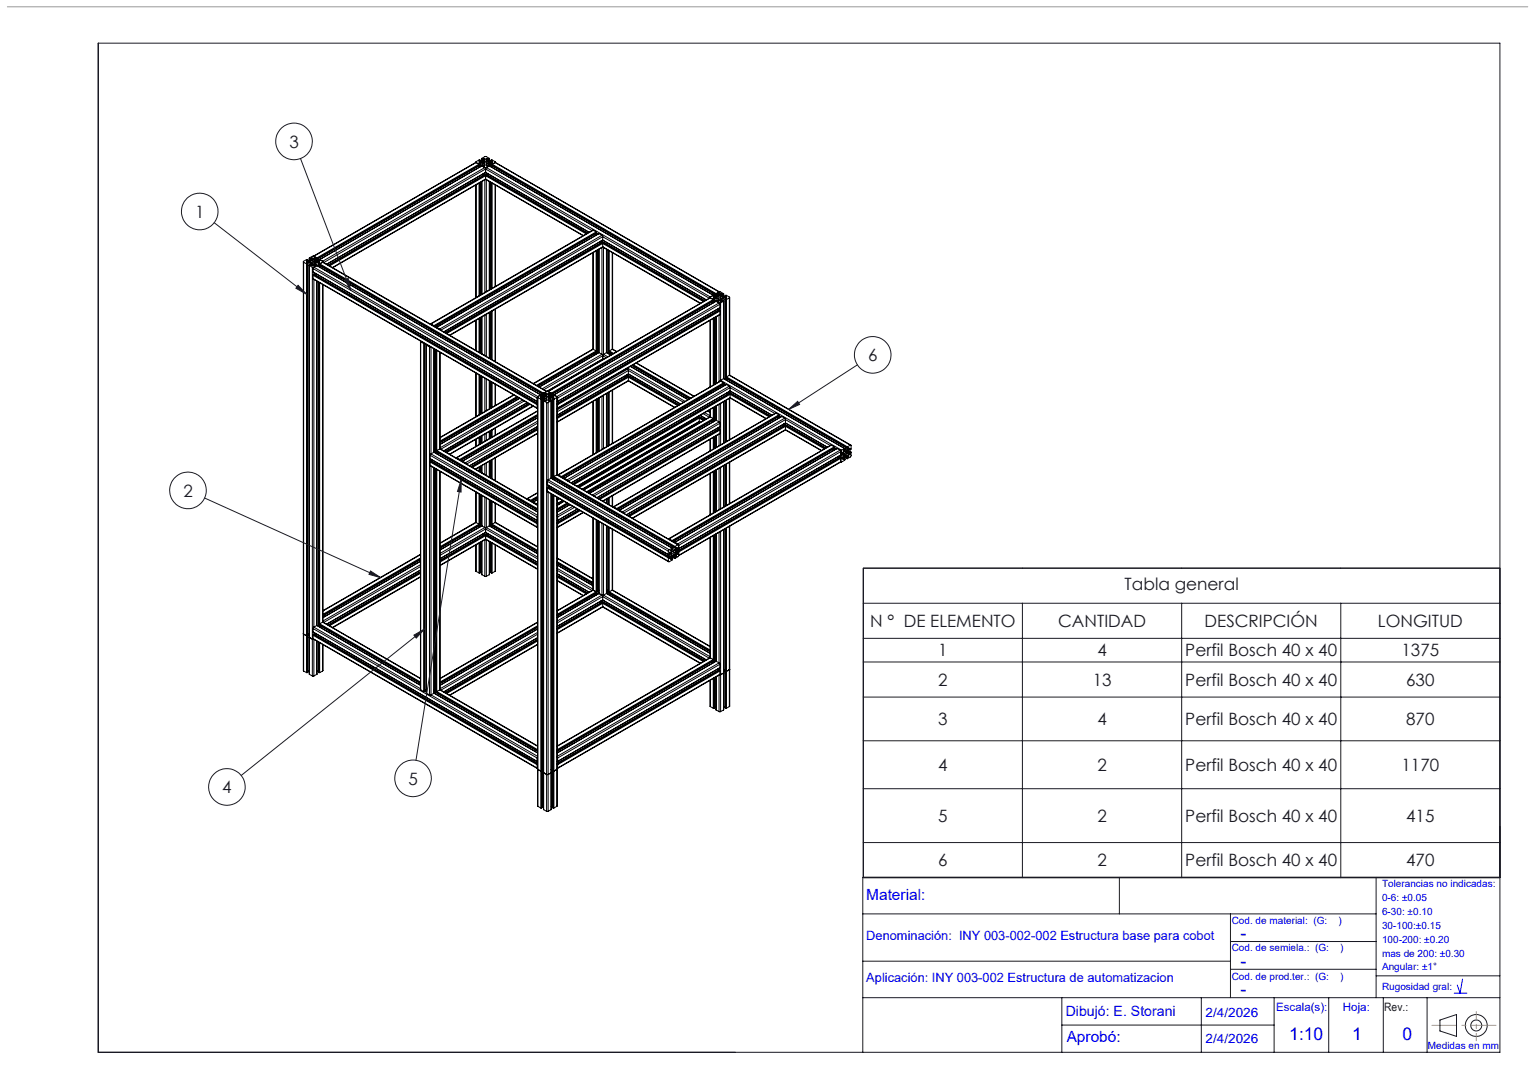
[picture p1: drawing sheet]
<svg xmlns="http://www.w3.org/2000/svg" width="420mm" height="297mm" viewBox="0 0 420 297" stroke-linecap="round" stroke-linejoin="round" font-family="sans-serif">
<g fill="none" stroke="#000" stroke-width=".27">
<path d="M130.7 44.5v.1M130.7 50.8v30.9M130.8 44.6l-44.7 25.7M130.8 44.6l.8 .5M130.8 44.6l-44.6 25.7M130.8 50.8v30.9M131.6 45.1h.2M131.6 45.1l.1 .2M131.6 45.1l-44.6 25.7M131.6 45.5v.5l-.3-.4M131.6 50.3v30.9M131.7 44.7v.1"/>
<path d="M131.7 44.8l.2 .2M131.7 44.2v.1M131.7 44.3l.6 .1M131.7 44.6h.1M131.7 45.4l-44.6 25.8M131.7 44.6v.1M131.7 45.3l-44.6 25.7M131.7 45.4l-44.6 25.7M131.7 44.6v.2M131.7 45.3v.1M131.8 44.6h.5M131.8 44.6v.2"/>
<path d="M131.8 45.1v.7M131.8 50.2v30.9M131.9 44.1l-.3-.2-.8 .5v.2M131.9 45l-.1 .1M131.9 44.1l-.2 .1M131.9 44.1v.3M131.9 45v.8M131.9 50.1v30.9M131.9 44v.4M132.3 44.6l.4 .1M132.3 43.5v.9M132.3 44.6v.9"/>
<path d="M132.4 45.5l-44.6 25.8M132.4 49.8l-.1 31M132.4 45.5l.8 .5M132.5 43.6h.2M132.5 43.6v.8M132.6 47.8l.2 .4M132.7 45.4l-.3 .1M132.7 45.4l.4 .1M132.7 44.3l-.4 .1M132.7 44.7l.3 .2M132.7 43.6v.7M132.7 44.7v.7"/>
<path d="M132.9 43.5h.2M132.9 43.5l-.2 .1M132.9 43.5v.7M133 44.9l.2 .5M133 44.9v.6M133.1 44.4l.4-.1 .2 .2-.5 .2zM133.1 43.5h.1M133.1 43.5v.5M133.2 46h.4M133.2 45.4l-.1 .1M133.2 43.9l-.5 .4M133.2 46l.2 .4"/>
<path d="M133.2 47.5v.5M133.2 49.4v30.9M133.2 46l-44.6 25.7M133.2 48l-43 24.8M133.2 48h.1M133.3 48l.1 .2M133.3 48l-43 24.8M133.4 47.3l-43.6 25.2M133.4 49.1l-42 24.4M133.4 47.3l28.4 16.5M133.4 49.1l26.8 15.6M133.4 46.4v.9"/>
<path d="M133.4 48.2v.9M133.4 46.4l-44.5 25.7M133.4 47.3l-43.7 25.2M133.4 48.2l-42.9 24.8M133.4 49.1l-42.1 24.3M133.4 46.4l29.2 16.9M133.4 47.3l28.5 16.4M133.4 48.2l27.6 16M133.4 49.1l26.9 15.6M133.5 48l-.1 .2M133.5 48l27.8 16.1M133.6 46l-.2 .4"/>
<path d="M133.6 48l27.8 16zM133.6 47.5v.5M133.6 49.4v30.6M133.6 46l61.5 35.5M133.6 48h-.1M133.7 43.5h.2M133.7 43.5l-.1 .5 .5 .3M133.7 43.5v.5M133.7 44.9l-.1 .6 .5-.1M133.7 44.9v.6M133.9 43.5l.2 .1M133.9 43.5v.7"/>
<path d="M134.1 45.4l.3 .1M134.1 43.6h.2M134.1 44.3l.3 .1M134.1 44.7l-.4 .2M134.1 43.6v.7M134.1 44.7v.7M134.2 47.8l-.3 .4M134.3 43.6v.8M134.4 43.6l-1-.7-1 .6 .1 .1M134.4 45.5h.1M134.4 45.5l-.8 .5M134.4 43.6h-.1"/>
<path d="M134.4 45.5l61.5 35.6M134.4 43.6v.8M134.4 49.8v29.8M134.4 44.6l-.3 .1M134.4 43.5v.9M134.4 44.6v.9M134.4 49.9v29.6M134.4 44.6h.6M134.5 45.5l61.5 35.5M134.8 44v.4M134.8 45v.8M134.8 50.1v29.2"/>
<path d="M134.9 44.1l.2-.2 .9 .5v.2M134.9 44.1l.2 .1M134.9 45l.1 .1M134.9 44.1v.3M134.9 45v.8M134.9 50.1v29.2M135 45.1h.2M135 45.1v.7M135 50.2v29.1M135 44.6h.1M135 44.6v.2M135.1 45.4h.1"/>
<path d="M135.1 45.4l61.5 35.6M135.1 44.6v.1M135.1 45.3l61.5 35.5M135.1 44.6v.2M135.1 45.3v.1M135.1 44.3l-.7 .1M135.1 44.2v.1M135.1 44.8l-.2 .2M135.1 44.7v.1M135.2 45.1l-.1 .2M135.2 45.1l61.5 35.5M135.2 45.5v.5l.2-.4"/>
<path d="M135.2 50.3v28.8M136 44.6l61.6 35.5M136 44.6l-.8 .5M136 44.6l61.5 35.5M136 50.8v27.9M136.1 44.5v.1M136.1 50.8v27.8M83.3 71.9l.1 112.3M83.4 72l.8 .4M83.4 72v112.2M84.2 72.4h.2M84.2 72.4v112.2"/>
<path d="M84.3 72v.1M84.3 72.1l.2 .3M84.3 71.6v.1M84.3 71.7h.6M84.3 72h.1M84.4 72h-.1M84.4 72h.5M84.4 72v.2M84.4 72.4v112.2M84.5 71.4l-.3-.1-.8 .4v.3M84.5 72.4h-.1M84.5 71.4l-.2 .2"/>
<path d="M84.5 71.4v.3M84.5 72.4v112.2M84.6 72.3l-.1 112.3M84.6 71.4v.3M84.9 72l.4 .1M84.9 72l.1 113.1M84.9 70.9v.8M85 72.9l.8 .4M85 70.9l.1 .1M85 70.9v.8M85 72.9v112.2M85.1 71h.2"/>
<path d="M85.1 71v.7M85.3 72.7l-.3 .2M85.3 71.6l-.4 .1M85.3 72.1l.4 .1M85.3 71v.6M85.3 72.1v.6M85.5 70.9h.2M85.5 70.9l-.2 .1M85.5 70.9v.6M85.7 72.2l.1 .6-.5-.1M85.7 72.2v.7M85.7 71.8l.1-.1a.28 .28 0 0 1 .4-.1 .28 .28 0 0 1 .1 .4h-.4z"/>
<path d="M85.7 70.9h.1M85.7 70.9v.5M85.8 70.9h.1M85.8 70.9v.4M85.8 73.3h.4M85.8 71.3l-.5 .3M85.8 73.3v112.3M86 74.6l61.7 35.7M86 76.5l61.6 35.6M86 73.7v.9M86 75.6v.9M86 73.7l61.5 35.6"/>
<path d="M86 74.6l61.5 35.6M86 75.6l61.5 35.5M86 76.5l61.5 35.5M86.1 75.4l-.1 .2M86.1 75.4l61.5 35.5M86.2 70.3h-.4l-.8 .6M86.2 71.3l.5 .3M86.2 73.3l-.2 .4M86.2 75.3l61.5 35.5M86.2 74.9v.4M86.2 76.7v95.5M86.2 70.3l.8 .5"/>
<path d="M86.2 73.3l61.5 35.6M86.2 75.3l-.1 .1M86.3 70.9h-.1M86.3 70.9v.4M86.3 70.9h.1M86.3 70.9h.2M86.3 75.3h-.1M86.3 70.9v.5M86.4 72.2l-.2 .6 .5-.1M86.4 72.2v.7M86.5 70.9l.2 .1M86.5 70.9v.6"/>
<path d="M86.7 72.7l.3 .2M86.7 71h.3M86.7 71.6l.4 .1M86.7 72.1l-.3 .1M86.7 71v.6M86.7 72.1v.6M86.8 75.2l-.2 .3M87 71v.7M87 70.8v.1M87 70.8l.1 .2M87 72.9l-.8 .4M87 70.9v.1"/>
<path d="M87 72.9l61.6 35.5M87 70.9v.8M87 77.2v94.5M87.1 72l-.4 .1M87.1 70.9v.8M87.1 72v.9M87.1 77.2v94.5M87.1 72h.6M87.1 71.7h.6M87.1 72.9h-.1M87.1 72.9l61.5 35.5M87.1 71.1v.1"/>
<path d="M87.1 71v.1M87.5 71.4v.3M87.5 72.3v.8M87.5 77.4v94.5M87.5 71.4l-.4 .3M87.5 71.4l.2 .2M87.5 72.4h.1M87.5 72.4v.7M87.5 77.5v94.4M87.6 72.4h.2M87.6 72.4v.8M87.6 77.5v94.5"/>
<path d="M87.7 72h.1M87.7 71.7h.1M87.7 72v.2M87.7 72.7v.1M87.7 72.7l61.6 35.6M87.7 72.6v.1M87.7 72.6l61.5 35.6M87.7 71.6v.1M87.7 72.1l-.2 .3M87.7 72v.1M87.8 71.3l-.3 .1M87.8 72.4l-.1 .2"/>
<path d="M87.8 71.3l.8 .4M87.8 72.4l61.5 35.5M87.8 72.8v.5l.3-.3M87.8 77.6v93.6M88.6 71.7v.3M88.6 71.7l.2 .3M88.6 72l-.8 .4M88.6 72l61.5 35.5M88.6 78.1v92.7M88.7 71.9v.1M88.7 78.2v92.5M88.8 72l61.4 35.5 15.4-9"/>
<path d="M88.8 72h-.2M162.9 69.4v26.4M162.9 63.2l-44.6 25.7M162.9 63.2l.9 .5M162.9 63.2l-44.5 25.7M162.9 69.3v26.6M163.5 64.2l.2 .4M163.8 63.7l.1 .1M163.8 63.7l-44.6 25.7M163.8 68.9v27.4M163.8 64l-44.4 25.7M163.9 64h-.1"/>
<path d="M163.9 63.8v.2M163.9 63.8l-44.6 25.8M163.9 64l-44.5 25.6M163.9 64l.4 .2M164 68.8v28.2M164 68.7v28.3M164.1 68.7v28.3M164.5 68.4v28.4M164.5 64.1l-44.7 25.8M164.5 64.1l-44.5 25.7M164.5 64.1l.8 .5M164.8 66.4l.2 .3"/>
<path d="M164.8 66.4l.4 .2M165 66.2l28.5 16.5M165.1 66.2l28.5 16.4M165.3 64.6l.3 .4M165.3 64.6l-44.5 25.7M165.3 67.9v29.4M165.4 66.6h.1M165.5 67.9h.2M165.5 66.6l.1 .2M165.5 66.6l-43 24.8M165.5 67.8l26.8 15.5M165.6 65.9l-43.6 25.2"/>
<path d="M165.6 67.7l-42 24.4M165.6 65.9l28.4 16.4M165.6 65v.9M165.6 66.8v.9M165.6 65l-44.5 25.6M165.6 65.9l-43.7 25.2M165.6 66.8l-42.9 24.7M165.6 67.7l-42.1 24.3M165.6 65l29.2 16.8M165.6 66.8l27.6 16M165.6 67.7l26.8 15.5M165.8 67.9v29.4"/>
<path d="M166.6 68.4v28.4M167 68.7v28.3M167.1 68.7v28.3M167.1 68.8v28.2M167.4 68.9v27.4M168.2 69.3v26.6M168.3 69.4v26.4M115.5 93.6l.1 .2M115.5 93.7l.1 95.7M115.6 93.8l.8 .5M115.6 93.8v95.6M116.4 94.3h.2"/>
<path d="M116.4 94.3v95.5M116.6 94.3v95.5M116.6 94.3h.1M116.7 94.3v95.5M117.1 94.6l.1 95.7M117.2 94.6l.8 .6M118 95.2h.3M118 95.2v95.5M118.4 88.9l-.2 .1M118.4 88.9l.8 .5M118.4 95.3v29.3M119.2 89.4l.1 .2"/>
<path d="M119.2 95.8v28.3M119.3 89.6h.1M119.7 96v28.4M119.8 96.1v28.3M119.9 89.9h.1M120 89.8l-.1 .1M120 89.8l.8 .5M120 96.2v27.5M120.8 90.3l.2 .3M120.8 96.7v26.5M120.9 96.7v26.5M122.3 91.3l43.1-24.7z"/>
<path d="M130.7 87.9v8.3M130.8 87.9v8.3M131.6 87.5v9.2M131.8 87.3v9.5M131.9 87.3v9.5M131.9 87.2v9.7M132.4 87v10.2M133.2 86.5v11.1M133.6 86.3v11.6M134.4 85.8v12.5M134.4 85.8v12.6M134.8 85.5v13.1"/>
<path d="M134.9 85.5v13.1M135 85.5v13.1M135.2 85.3v13.5M136 84.9v14.3M136.1 84.8v14.5M162.9 95.9l-16.4 9.4M162.9 95.9l.9 .4M162.9 95.9l-16.3 9.4M163.5 96.9l.2 .3M163.8 96.3l.1 .2M163.8 96.3l-16.4 9.5M163.8 96.7v.5"/>
<path d="M163.9 96.6l-16.2 9.4M163.9 96.5v.1M163.9 96.5l-16.3 9.4M164.5 96.8h.1M164.5 96.8l-16.4 9.4M164.5 96.8l.8 .5M164.5 96.8l-16.3 9.5M164.8 99.1l.1 .1M165.3 97.3l.3 .3M165.3 97.3l-16.4 9.4M165.3 98.7v.2M165.6 98.5l.1 .2"/>
<path d="M165.6 97.6v.9M165.6 97.6l.9 .6M165.6 98.5l.1 .1M165.6 97.6l-16.2 9.4M165.6 98.5l-15.4 8.9M165.8 97.3l-.2 .3M165.8 97.3l1.2 .6M166.6 96.8l1.2 .6M166.6 96.8l-.8 .5M166.6 96.8l1.2 .7M167.3 96.6l.9 .6M167.3 96.5v.1"/>
<path d="M167.3 96.5l1 .7M167.4 96.3l-.1 .2M167.4 96.3l1.2 .7M167.4 96.7v.5M167.6 96.9l-.2 .3M168.2 95.9l1.2 .6M168.2 95.9l-.8 .4M168.2 95.9l1.2 .7M174.7 99.7l15.9 9.1M174.8 99.6l15.9 9.2M195.1 81.7h.1M195.1 87.9v18.3"/>
<path d="M195.1 81.5v.3M195.1 81.8l-44.6 25.7M195.1 81.5l-.2 .3M195.1 81.8l.8 .4M195.1 81.8l-44.5 25.7M195.9 82.2h.2M195.9 81.1l.3 .1M195.9 82.2l.1 .2M195.9 81.1l-.8 .4M195.9 82.2l-44.5 25.7M195.9 82.7v.4l-.2-.3M195.9 87.5v18.2"/>
<path d="M196 81.8v.1M196 81.9l.2 .3M196 81.3v.2M196 81.5h.7M196 81.8h.1M196 82.5v.1M196 82.5l-44.6 25.8M196 82.4v.1M196 82.4l-44.5 25.8M196.1 81.8h.6M196.1 81.8v.2M196.1 82.2v.8"/>
<path d="M196.1 87.3v18.3M196.2 82.2h-.1M196.2 81.2l-.2 .1M196.2 81.2v.3M196.2 82.2v.7M196.2 87.3v18.2M196.3 81.2v.3M196.3 82.1v.8M196.3 87.2v18.3M196.3 81.2l.4 .3M196.6 80.8l.1 .2M196.7 81.8h.3"/>
<path d="M196.7 80.7v.8M196.7 81.8v.9M196.7 80.6l.1 .2M196.7 82.7l-44.6 25.7M196.7 80.6l-.1 .2M196.7 87v18.3M196.7 82.7l.8 .4M196.7 82.7l-44.5 25.7M196.8 80.8h.2M196.8 80.8v.7M197 84.9l.2 .4M197 82.5l-.3 .2"/>
<path d="M197 82.5l.5 .1M197 81.5h-.3M197 81.8l.4 .3M197 80.8v.7M197 81.8v.7M197.2 80.6h.2M197.2 80.6l-.2 .2M197.2 80.6v.7M197.4 82.1l.1 .5M197.4 81.6l.3-.1 .4 .1-.2 .2zM197.4 82.1v.6M197.4 80.6l.1 .1"/>
<path d="M197.4 80.6v.6M197.5 82.6h.1M197.5 80.7v.4M197.5 83.1h.4M197.5 81l-.5 .5M197.5 80.7h.1M197.5 80.1h.4l.9 .6M197.5 83.1l.2 .4M197.5 84.6v.5M197.5 86.5v18.3M197.5 80.1l-.8 .5M197.5 83.1l-44.5 25.8"/>
<path d="M197.6 85.1l-44.5 25.7M197.6 85.1v.1M197.6 85.2l-44.5 25.7 .1 .2M197.6 85.2l.1 .2M197.7 84.5h.1M197.7 86.3l-44.6 25.8M197.7 85.4l-44.5 25.7M197.7 84.5l-44.6 25.8M197.7 83.5v1M197.7 85.4v.9M197.7 83.5l-44.5 25.8M197.7 86.3l-44.5 25.7"/>
<path d="M197.9 83.1v21.3M198 80.6h.2M198 80.6l-.1 .5 .5 .4M198 80.6v.6M198.1 82.1l-.2 .5 .5-.1M198.1 82.1v.6M198.2 80.6l.2 .2M198.2 80.6v.7M198.4 82.5l.4 .2M198.4 80.8h.2M198.4 81.5h.4M198.4 81.8l-.3 .3"/>
<path d="M198.4 80.8v.7M198.4 81.8v.7M198.6 80.8v.7M198.8 82.7l-.9 .4M198.8 80.7l-.2 .1M198.8 80.7v.8M198.8 82.7v21.2M198.8 81.8h-.4M198.8 81.8v22.1M198.8 81.8h.6M198.8 81.5h.6M199.2 81.2v.3"/>
<path d="M199.2 82.1v22M199.2 81.2l.3-.2 .8 .5v.3M199.2 81.2l.3 .1M199.2 82.2h.1M199.2 82.2v22M199.3 82.2h.2M199.3 82.2v22M199.4 81.8h.1M199.4 81.5h.1M199.4 81.8v.2M199.5 81.3v.2M199.5 81.9l-.3 .3"/>
<path d="M199.5 81.8v.1M199.5 81.5h-.1M199.5 82.2v21.3M200.3 81.8l-.8 .4M200.3 81.8v21.2M200.4 81.7v21.3M130.7 102.4v12M130.8 102.4v11.9M131.6 102.9v11M131.8 103v10.7M131.8 120v1.9M131.9 103.1v10.6"/>
<path d="M131.9 119.9v1.9M132.3 103.3v10.1M132.4 119.7l-.1 1.9M133.2 103.8v9.2M133.2 119.2v1.9M133.6 104.1v8.6M133.6 118.9v2M134.4 104.5v7.8M134.4 118.5v1.9M134.4 104.6v7.6M134.8 104.8v7.2M134.8 118.2v2"/>
<path d="M134.9 104.8v7.2M134.9 118.2v1.9M135 104.9v7M135 118.1v2M135.2 105v6.8M135.2 118v1.9M136 105.4v5.9M136 117.5v2M136.1 105.5v5.8M136.1 117.5v1.9M141.1 108.4l-20.2 11.6M141.2 108.4l-20.3 11.8"/>
<path d="M142 108.9l-21.1 12.2M142.2 109l-21.3 12.3M142.3 109.1l-21.4 12.3M142.3 109.1l-21.4 12.4M142.8 109.4l-21.9 12.6M143.5 109.8l-22.6 13.1M144 110.1l-22.9 13.2M144.8 110.5l-22.9 13.3M144.9 110.6l-22.9 13.2M145.2 110.8l-22.9 13.2M145.4 110.9l-22.9 13.2M145.6 111l-22.9 13.2"/>
<path d="M146.4 111.4l-22.9 13.3M146.5 111.5l-22.9 13.2M147.5 112l.2 .2M147.5 110.2h.1M147.5 109.3v.9M147.5 111.1v.9M147.6 110.9l-.1 .2M147.6 110.2h.1M147.7 109v112.3M147.7 117.1l-18.7 10.7M147.7 117.6l-18.2 10.5M147.7 117.5l-18.3 10.6"/>
<path d="M147.7 114.1l-21.3 12.3M147.7 119l-17.1 9.8M147.7 112.7l-22.4 13M147.7 110.9h-.1M147.7 116.1l-19.5 11.3M147.7 115.6l-19.9 11.4M147.7 117l-18.7 10.8M147.7 118l-17.9 10.3M147.7 117.7l-18.2 10.5M147.7 114l-21.3 12.3M147.7 113.8l-21.4 12.3M147.7 118.9l-17.1 9.9"/>
<path d="M147.7 112.9l-22.2 12.8M147.7 108.9v.2M147.7 108.9l-.2 .4M147.7 109.1l.9 .5M147.7 109.1v112.2M148.6 109.6h.2M148.6 108.4l.2 .2M148.6 108.4l-.9 .5M148.6 109.6v112.2M148.6 109.1v.2M148.6 109.3l.2 .2M148.6 108.7v.1"/>
<path d="M148.6 108.8l.7 .1M148.6 109.1h.1M148.7 109.1v.2M148.7 109.1h.1M148.7 109.1h.6M148.8 109.6v112.2M148.8 109.5v.1M148.8 108.6l-.2 .1M148.8 108.6v.3M148.8 109.5v112.2M148.9 109.5l-.1 112.2M148.9 108.5v.4"/>
<path d="M148.9 108.6l.4 .2M149.2 108.2l.1 .1M149.3 109.1l.3 .1M149.3 109.1v113.1M149.3 108v.9M149.3 107.9v.2M149.3 107.9l-.1 .3M149.3 110l.8 .5M149.3 108.1h.1M149.3 108.1v.8M149.3 110v112.2M149.4 108.1h.2"/>
<path d="M149.4 108.1v.8M149.6 109.9l-.3 .1M149.6 108.8l-.3 .1M149.6 109.2l.4 .2M149.6 108.1v.7M149.6 109.2v.7M149.9 108h.2M149.9 108l-.3 .1M149.9 108v.7M150 109.4l.1 .6-.5-.1M150 109.4v.6M150 108.9l.2-.1a.28 .28 0 0 1 .3 0 .28 .28 0 0 1 .1 .3l-.4 .1z"/>
<path d="M150.1 108h.1M150.1 108v.5M150.1 110.5h.5M150.1 108.4l-.5 .4M150.1 108.1h.1M150.1 107.5h.5M150.1 110.5v112.2M150.1 107.5l-.8 .4M150.6 108h.1M150.6 108.4l.5 .4M150.6 110.5v21.2M150.6 107.5l.8 .4"/>
<path d="M150.6 108v.5M150.6 108h.2M150.7 109.4l-.1 .6 .5-.1M150.7 109.4v.6M150.8 108l.3 .1M150.8 108v.7M151.1 109.9l.3 .1M151.1 108.1h.2M151.1 108.8l.3 .1M151.1 109.2l-.4 .2M151.1 108.1v.7M151.1 109.2v.7"/>
<path d="M151.3 108.1v.8M151.4 107.9v.2M151.4 107.9l.1 .3M151.4 110l-.8 .5M151.4 108.1h-.1M151.4 108.1v.8M151.4 110v21.3M151.4 109.1l-.3 .1M151.4 108v.9M151.4 109.1v22.2M151.4 109.1h.7M151.4 108.9h.6"/>
<path d="M151.5 108.2l-.1 .1M151.8 108.5v.4M151.8 109.5v22M151.8 108.6l-.4 .2M151.9 108.6l.2 .1M151.9 109.5v.1M151.9 108.6v.3M151.9 109.5v22M151.9 109.6h.3M151.9 109.6v21.9M152 109.1h.1M152 108.9h.1"/>
<path d="M152 109.1v.2M152.1 108.7v.1M152.1 109.3l-.2 .2M152.1 109.1v.2M152.1 108.8l-.1 .1M152.2 108.4l-.3 .2M152.2 108.4l.8 .5M152.2 109.6v21.2M153 108.9v.2M153 108.9l.2 .4M153 109.1l-.8 .5M153 109.1v21.2"/>
<path d="M153.1 110.2h.1M153.1 109v21.3M153.2 109.3l-.1 .9M153.2 112l-.1 .2M153.2 111.1v.9M162.9 110.2v14.6M162.9 110.2v14.5M163.8 109.7v14.6M164 109.6v14.5M164 109.5v14.6M164.1 109.5v14.6M164.5 109.3v14.6"/>
<path d="M164.5 109.3v14.5M165.3 108.8v14.6M165.8 108.5v14.6M166.6 108.1v14.6M167 107.8v14.6M167.1 107.8v14.6M167.1 107.7v14.6M167.4 107.6v14.6M168.2 107.1v14.6M168.3 107.1v14.6M172.1 103l14.3 8.2M172.2 101.2l.2 .1"/>
<path d="M172.2 102.9l14.3 8.3M172.3 103.3l-.4-.2 .1 .4M172.4 101l15.8 9.2M172.4 101.3l.2 .4M172.4 101.3l-19.3 11.2M172.4 103.3l-19.3 11.1M172.4 103.3l.1 .1M172.4 103.3l-19.3 11.2M172.5 103.4l.1 .1M172.5 103.4l-19.4 11.2M172.6 102.6l14.3 8.3zM172.6 104.5l-19.5 11.4"/>
<path d="M172.6 102.6l-19.5 11.4M172.6 104.6l12.7 7.3M172.6 101.7v.9M172.6 103.5v1M172.6 101.7l-19.5 11.3M172.6 103.5l-19.5 11.4M172.6 104.5l-19.5 11.3M172.6 101.7l15.1 8.7M172.6 103.5l13.6 7.8M172.6 104.5l12.7 7.3M173.1 100.6l15.9 9.1M173.6 100.3l15.8 9.2"/>
<path d="M173.6 100.3l15.9 9.1M173.7 100.3l15.8 9.1M174 100.1l15.8 9.2M191.4 114.5l.1 .2M191.6 114.5l.1 .1M191.8 114.3l1.7 1M191.8 114.3l1.7 .9M191.9 114.5l-33.2 19.1M191.9 114.5l.1 .1M191.9 114.5l-33.1 19.1M191.9 114.3l1.7 .9M192 114.6l.1 .2"/>
<path d="M192 114.6l-33.1 19.1M192.1 115.8l.2 .2M192.1 115.7l-32.1 18.6M192.1 114.8v.9M192.1 114.8l-33 19M192.1 115.7l-32.2 18.6M192.1 114.8l1.1 .6M192.1 115.7l.3 .2M192.3 114l1.7 1M193.1 113.6l1.7 .9M193.6 113.3l1.5 .8M194.4 112.8l.7 .4"/>
<path d="M194.8 112.6l.3 .1M194.9 112.5l.2 .1M195.1 114.3l-.2 .1M195.1 112.5v1.9M195.1 114.4l-34.8 20.1M195.1 114.4l.8 .5M195.1 112.4v2M195.9 114.9l.1 .2M195.9 115.3v.5l-.2-.4M195.9 111.9v3M195.9 114.9l-34.8 20.1M196 115.2h.1"/>
<path d="M196 115.2l-34.5 19.9M196 115.1v.1M196 115.1l-34.6 20M196.1 111.8v3.8M196.1 120v3.2M196.2 111.8v3.8M196.2 119.9v3.2M196.3 111.7v3.9M196.3 119.9v3.1M196.6 115.4h.1M196.7 111.5v3.9M196.7 119.7v3.1"/>
<path d="M196.7 115.4l-34.8 20M196.7 115.4l.8 .4M197 117.6l.2 .4M197.5 115.8l.2 .4M197.5 111v4.8M197.5 117.3v.5M197.5 119.2v3.1M197.5 115.8l-34.8 20.1M197.6 117.8l-33.2 19.1M197.6 117.8v.1M197.6 117.8l-33.1 19.1M197.6 117.9l.1 .1"/>
<path d="M197.6 117.9l-33.1 19M197.7 117.1v.1M197.7 119l-32 18.6M197.7 117.1l-33.7 19.5M197.7 116.2v.9M197.7 118v1M197.7 116.2l-34.5 19.9M197.7 118l-32.9 19.1M197.7 119l-32.1 18.5M197.8 104.6h.1M197.8 104.6l-44.6 25.7M197.9 104.4l-.1 .3"/>
<path d="M197.9 110.8v11.3M197.9 104.4l33.3 19.2M197.9 104.6l.9 .5M197.9 104.6l-44.5 25.7M198.5 105.7l.2 .3M198.8 105.1l.1 .2M198.8 103.9l33.3 19.2M198.8 103.9l-.9 .5M198.8 105.1l-44.6 25.7M198.8 110.3v11.3M198.9 105.4l-44.5 25.7M198.9 105.3l-44.6 25.7"/>
<path d="M198.9 105.3v.1M198.9 105.4l.4 .3M199.2 110.1v11.3M199.2 110v11.4M199.3 110v11.3M199.4 103.7l33.3 19.3M199.4 103.6l33.3 19.2M199.4 103.7l33.3 19.2M199.4 103.6v.1M199.5 103.5l-.1 .1M199.5 105.5l-44.6 25.8M199.5 103.5l33.3 19.2"/>
<path d="M199.5 103.9l.1 .4 .2-.3M199.5 105.5l-44.5 25.8M199.5 105.5l.8 .5M199.5 109.9v11.3M199.8 107.8l.2 .4M199.8 107.8l.4 .2M200 107.7l11.5 6.6M200.2 107.6l11.4 6.6-11.5-6.6M200.3 103l33.4 19.2M200.3 106l.3 .4M200.3 103l-.8 .5M200.3 103l33.3 19.2"/>
<path d="M200.3 106l-44.5 25.7M200.3 109.4v11.3M200.4 108l-43.1 24.8M200.4 108v.1M200.4 108l-43 24.8M200.4 108.1l.2 .1M200.4 109.3v11.3M200.4 108.1l-42.9 24.8M200.6 107.3l-43.6 25.2M200.6 109.1l-42 24.4M200.6 107.3l-43.7 25.2M200.6 107.3l11.5 6.6"/>
<path d="M200.6 109.3l9.8 5.6M200.6 106.4v.9M200.6 108.2v.9M200.6 106.4l12.2 7.1M200.6 108.2l10.6 6.2M200.6 109.1l9.9 5.8M200.6 106.4l-44.5 25.7M200.6 108.2l-42.9 24.8M200.6 109.1l-42.1 24.4M213.1 113.4l-44.6 25.7M213.1 113.4l.9 .5M213.1 113.4l-44.5 25.7"/>
<path d="M213.7 114.4l.2 .4M214 113.9l.1 .1M214 113.9l-44.6 25.7M214 114.2l-44.4 25.7M214.1 114.2h-.1M214.1 114l-44.6 25.8M214.1 114v.2M214.1 114.2l-44.5 25.6M214.1 114.2l.4 .2M214.7 114.3l-44.6 25.7M214.7 114.3l-44.5 25.7M214.7 114.3l.8 .5"/>
<path d="M215.2 116.4l11.5 6.6M215.4 116.8l-.4-.2 .2 .3M215.5 114.8l.3 .4M215.5 114.8l-44.5 25.7M215.6 116.8h.1M215.7 116.8l.1 .2M215.7 116.8l-43 24.8M215.8 116.1l-43.6 25.2M215.8 117.9l-42 24.4M215.8 116.1l11.5 6.6M215.8 118l9.8 5.7M215.8 115.2v.9"/>
<path d="M215.8 117v.9M215.8 115.2l-44.5 25.7M215.8 116.1l-43.7 25.2M215.8 117l-42.9 24.7M215.8 117.9l-42.1 24.3M215.8 115.2l12.2 7.1M215.8 117l10.6 6.2M215.8 117.9l9.9 5.7M118.2 125.9l29.5 17M118.2 127.7l29.4 17.1M118.2 125l29.3 16.9M118.2 125.9l29.3 16.9"/>
<path d="M118.2 125v.9M118.2 126.8v.9M118.2 126.8l29.3 17M118.2 127.7l29.3 17M118.3 126.6l-.1 .2M118.3 126.6l29.3 17M118.4 124.6l-.2 .4M118.4 126.6h.1M118.4 126.6l29.3 16.9M118.4 126.6h-.1M118.4 124.6l29.3 16.9M118.4 126.1v.5"/>
<path d="M118.4 127.9v62.8M119 126.4l-.3 .3M119.2 124.1l28.5 16.4M119.2 128.4v61.9M119.2 124.1l-.8 .5M119.2 124.1l28.5 16.5M119.7 128.7v61.1M119.8 128.8v61M119.9 124l27.8 16M119.9 123.9v.1M119.9 123.9l27.8 16M120 123.7l-.1 .2"/>
<path d="M120 123.7l27.7 16M120 124.1v.4M120 128.9v60.9M120.2 124.2l-.2 .4M120.8 123.2l26.9 15.4M120.8 123.2l-.8 .5M120.8 123.2l26.9 15.5M120.8 129.3v60.1M120.9 123l.1 .2M120.9 129.4l-.1 60M125.5 125.7h-.2M125.5 125.7l.8 .4"/>
<path d="M126.3 126.1l.1 .2M126.4 126.3h.1M127 126.6v.1M127 126.6h-.1M127 126.6l20.7-12-20.6 12M127.1 126.6h-.1M127.1 126.6l.7 .4M127.8 127l.3 .3M130.7 120.6v2M130.7 128.8h.1M130.7 135v8.4M130.8 120.6v1.9"/>
<path d="M130.8 128.7v.2M130.8 135.1v8.3M131.6 120.1v1.9M131.6 128.3v1M131.6 135.6v8.3M131.8 128.1v1.4M131.8 135.7v8.9M131.9 128.1v1.4M131.9 135.7v8.9M131.9 135.8v8.8M132.3 136l.1 8.4M132.4 127.8v2"/>
<path d="M133.2 127.3v2.9M133.2 136.5v8.3M133.6 127.1v3.4M133.6 136.7v8.1M134.4 126.6v4.4M134.4 137.2v7.2M134.4 137.2v7.1M134.8 126.4v4.8M134.8 137.4v7.2M134.9 126.4v4.9M134.9 137.5v7.1M135 126.3v5"/>
<path d="M135 137.5v7.1M135.2 126.2v5.2M135.2 137.7v6.2M136 125.7v6.2M136 138.1v5.3M136.1 125.7v6.2M136.1 138.2v5.2M144.9 136.9h-.2M144.9 136.9l.8 .4M145.7 137.3l.1 .2M145.8 137.5v.1M146.4 137.9h.1"/>
<path d="M146.5 137.8l-.1 .1M146.5 137.8l.8 .5M147.3 138.3l.2 .2M147.7 137.1l-1.3 .8M147.7 136.6l-1.8 1M147.7 135.2l-2.9 1.7M147.7 138.6h-.1M147.7 138.1l-.4 .2M147.7 137.2l-1.2 .6M147.7 136.5l-1.9 1M147.7 136.2l-2 1.1M147.7 135.3l-2.8 1.6"/>
<path d="M150.4 133v.1M150.4 134.9l33.3 19.3M150.4 133l34 19.7M150.4 132.1l33.2 19.2M150.4 132.1v.9M150.4 133.9v1M150.4 133.9l33.2 19.2M150.4 134.9l33.2 19.2M150.5 133.8l-.1 .1M150.5 133.8l33.2 19.2M150.6 131.7l-.2 .4M150.6 133.7l33.3 19.2"/>
<path d="M150.6 133.2v.5M150.6 135.1v87.6M150.6 131.7l33.2 19.2M150.6 133.7l33.2 19.2M150.6 133.7l-.1 .1M151.1 133.5l-.2 .4M151.4 131.3h.1M151.4 131.3l33.2 19.2M151.4 131.3l-.8 .4M151.4 135.6v86.6M151.4 131.3l33.3 19.2M151.8 135.8l.1 85.9"/>
<path d="M151.9 135.9v85.8M151.9 135.9v85.9M152 131.1l33.3 19.3M152 131l33.3 19.2M152 131.1l33.3 19.2M152 131v.1M152.2 130.8l-.2 .2M152.2 130.8l33.2 19.2M152.2 131.2v.5l.2-.4M152.2 136v85.8M153 130.3l33.3 19.2M153 130.3l-.8 .5"/>
<path d="M153 130.3l33.2 19.2M153 136.5v84.8M153.1 136.5l-.1 84.8M153.4 136.7l-.3 .2 .3-.2M153.4 130.3l-.2 .1M153.4 130.3l.8 .5M153.5 136.8l-.4 .3M153.7 136.9l-.6 .4M154.2 130.8l.1 .2M154.3 131h.1M154.5 137.4l-1.4 .8M154.6 137.4l-1.5 .9"/>
<path d="M154.9 137.6l-1.8 1M154.9 131.3v.1M154.9 131.3h-.1M154.9 137.6l-1.8 1.1M155 131.3h-.1M155 131.3l.8 .4M155.8 138.1l-2.7 1.6M155.8 131.7l.2 .3M156 138.2l-2.9 1.7M156.1 138.3l-3 1.7M157.3 139l-4.2 2.5M157.8 139.3l-4.6 2.6"/>
<path d="M158.6 139.7l-5.4 3.1M158.6 139.7l-5.5 3.2M159 140l-5.9 3.4 6-3.4M162.9 132.6v.4M162.9 132.6v.3M163.8 132.1v.4M164 132v.3M164.1 131.9v.4M164.5 131.7v.3M165.3 131.2v.3M165.8 131v.3M165.8 137.5v.2"/>
<path d="M166.6 130.5v.3M166.6 137v1.1M167 130.2v.4M167 136.8v1.6M167.1 130.2v.3M167.1 136.8v1.6M167.1 136.7v1.7M167.4 130.1v.2M167.4 136.6v2M168.2 129.6v.3M168.2 136.1v2.9M168.3 129.5v.4"/>
<path d="M168.3 136.1v3M168.6 139.1l-.2 .1M168.6 139.1l.8 .5M169.4 139.6l.1 .2M169.5 139.8h.1M195.1 120.6v3.2M195.1 130v11.3M195.1 120.6v3.1M195.9 120.1v3.2M195.9 129.5v11.3M196.1 129.4v11.3M196.2 129.3v11.3"/>
<path d="M196.3 129.3v11.3M196.7 129v11.4M197.5 128.6v11.3M197.9 128.3v11.3M198.8 127.8v11.4M199.2 127.6v11.3M199.3 127.5v11.3M199.5 127.4v11.3M200.3 126.9v11.4M200.4 126.9v11.3M226.8 123l-11.4-6.6 11.4 6.6M228.4 122.2l-44.7 25.7"/>
<path d="M228.4 122.2l.8 .5M228.4 122.2l-44.6 25.7M228.9 123.2l.2 .3M229.2 122.7l.1 .1M229.2 122.7l-44.6 25.7M229.3 122.9l-44.5 25.8M229.3 122.8l-44.6 25.8M229.3 122.8v.1M229.3 122.9l-44.5 25.7M229.3 123l.4 .2M229.9 123.1h.1M229.9 123.1l-44.7 25.8"/>
<path d="M229.9 123.1l.9 .5M230.4 125.2l.7 .4M230.5 125.2l.7 .4M230.6 125.2l.6 .4M230.6 125.6l-.4-.2 .2 .3M230.8 123.6l.2 .4M230.8 125.6l-44.6 25.7M230.8 123.6l-44.6 25.7M230.8 125.6h.1M230.9 125.6l.1 .2M230.9 125.6l-44.6 25.7M230.9 126.8l.1 .1"/>
<path d="M231 126.7l-44.6 25.7M231 124.9l-44.6 25.7M231 124h.1M231 124.9h.1M231 125.8h.1M231 126.7h.1M231 124.9l.7 .5M231 124l-44.6 25.7M231 124v.9M231 125.8v.9M231 125.8l-44.6 25.7M231.1 125.6l-.1 .2"/>
<path d="M231.2 125.6l.1 .3M231.2 123.6l-.2 .4M231.2 125.6h-.1M231.3 125.9h.1M231.3 124.7l-.3 .2M231.3 124.7l.5 .3M231.3 125.8l.2 .1M231.3 125.8l.1 .1M231.3 124.3l.5 .3M231.4 124.2h.1M231.4 124.2l-.1 .5M231.4 125.9h.1"/>
<path d="M231.5 125.9h.1M231.5 124.2l.3 .4M231.7 126h.1M231.7 126.1h.1M231.7 123.8l.5 .2M231.7 123.8h.1M231.7 126v.1M231.7 123.7l.5 .3M231.7 125.4l-.2 .5M231.7 125.9l.3 .1M231.8 125.8l.3 .2M231.8 125l-.1 .4"/>
<path d="M231.8 124.6v.4M232 125.5l.7 .4M232 125.5l-.3 .5M232 126v.4l-.9 .5-.1-.2M232 123.5l.1-.4-.9 .5M232 123.5l-.3 .3M232 126l-.2 .1M232 123.5l.6 .3M232 125.4l.7 .5M232 125.4l.7 .4M232.1 123.2l.7 .3M232.2 125.2l-.2 .3"/>
<path d="M232.2 125.2l.6 .4M232.3 124.3a.22 .22 0 0 1 .3 .1 .22 .22 0 0 1-.2 .3 .22 .22 0 0 1-.2-.2zM232.4 125.1l.6 .3M232.6 123.8l-.4 .2M232.7 122.8v.1M232.7 125.8v.1M232.7 125l.4 .2M232.8 125.6l-.1 .2M232.8 122.7l-.1 .1M232.8 123.5l-.2 .3M232.9 124v.6l.4 .2M232.9 122.9l.2 .1"/>
<path d="M232.9 124l.6 .4M232.9 124.2l.6 .4M232.9 124.5l.5 .3M232.9 124.6l.5 .2M233 122.9l.1 .1M233 123.8l.6 .3M233 122.9h.1M233 122.9h-.3M233 123.7l-.1 .3M233 123.6l.8 .5M233 125.4l-.2 .2M233 123.7l.7 .4"/>
<path d="M233.1 123l-.3 .5M233.1 125.2l-.1 .2M233.1 125.2l-.5-.2-.4 .2M233.1 123h.1M233.1 122.9v.1M233.1 125.2h.1M233.2 123.3l.3 .2M233.3 123.3l.2 .1M233.3 123.2h.1M233.3 123.2l-.3 .5M233.4 123.1l.1 .1M233.4 123.1h.1"/>
<path d="M233.4 124.8h.1M233.5 124.6l-.1 .2M233.5 123.2v.2M233.5 124.4v.2M233.6 122.2h.2v1.1l-.3 .1M233.6 122.2l-.8 .5M233.6 124.1l-.1 .3M233.7 124.1l.1 1.1-1.1 .7M233.7 124.1h-.1M115.5 156.5l-25.7 14.8M115.5 154.1l-26.8 15.4M115.5 156.9l-25.3 14.7"/>
<path d="M115.5 153.6l-26.8 15.4M115.5 153.5l-26.8 15.5M115.5 158.4l-24.1 13.9M115.5 158.3l-24.2 13.9M115.5 152.1l-26.8 15.5M115.5 155l-26.8 15.5M115.5 155.5l-26.6 15.3M115.5 156.5l-25.8 14.8M115.5 157.4l-25 14.4M115.5 157.1l-25.2 14.6M115.5 153.4l-26.8 15.5M115.5 153.2l-26.8 15.4"/>
<path d="M115.5 157l-25.3 14.6M115.5 152.3l-26.8 15.4M130.7 149.6l.1 7.2M130.8 143.4l-9.9 5.6M130.8 143.4l.8 .5M130.8 156.8l.8 .5M130.8 149.5v7.3M130.8 143.4l-9.9 5.8M131.6 143.9l.1 .2M131.6 157.3h.2M131.6 144.3v.5l-.3-.4M131.6 149.1v8.2"/>
<path d="M131.6 143.9l-10.7 6.2M131.7 144.2l-10.8 6.3M131.7 144.1v.1M131.7 144.1l-10.8 6.2M131.7 144.2l-10.8 6.2M131.8 149v8.3M131.9 157.2l-.1 .1M131.9 148.9v8.3M131.9 156.8h.4M132.3 157.7l.1 .1M132.4 144.4l-11.5 6.5M132.4 148.6v9.2"/>
<path d="M132.4 144.4l.8 .4M132.4 157.8l.8 .4M132.4 144.4l-11.5 6.6M132.6 146.6l.2 .4M133.2 144.8l.2 .4M133.2 158.2h.4M133.2 146.3v.5M133.2 148.2v10M133.2 144.8l-12.3 7.1M133.2 146.8l-12.3 7M133.2 146.8h.1M133.2 146.8l-12.3 7.1"/>
<path d="M133.3 148.1h.2M133.3 146.8l.1 .2M133.3 146.8l-12.4 7.2M133.3 148.1l-12.4 7.2M133.4 146.1l14.3 8.3M133.4 148l14.3 8.3M133.4 146.1l-12.5 7.3M133.4 148l-.1 .1M133.4 145.2v.9M133.4 147v1M133.4 145.2l14.3 8.2M133.4 146.1l14.3 8.2"/>
<path d="M133.4 147l14.3 8.3M133.4 148l14.3 8.2M133.4 145.2l-12.5 7.2M133.4 146.1l-12.5 7.2M133.4 147l-12.5 7.3M133.4 148l-12.5 7.1M133.5 146.8l-.1 .2M133.5 146.8l14.2 8.2M133.6 144.8l-.2 .4M133.6 146.8h.1M133.6 146.8l14.1 8.1M133.6 146.3v.5"/>
<path d="M133.6 148.2v10M133.6 146.8h-.1M133.6 144.8l14.1 8.1M134.2 146.6l-.3 .4M134.4 144.4h.1M134.4 144.4l-.8 .4M134.4 157.8l-.8 .4M134.4 148.6v9.2M134.4 144.4l13.3 7.6M134.4 148.7v9.1M134.4 156.8h.4M134.5 144.4l13.2 7.5"/>
<path d="M134.8 148.9l.1 8.3M134.9 157.2l.1 .1M134.9 148.9v8.3M135 157.3h.2M135 149v8.3M135.1 144.2h.1M135.1 144.2l12.6 7.3M135.1 144.1v.1M135.1 144.1l12.6 7.2M135.2 143.9l-.1 .2M135.2 144.3v.5l.2-.4M135.2 149.1v8.2"/>
<path d="M135.2 143.9l12.5 7.2M136 143.4l-.8 .5M136 156.8l-.8 .5M136 149.5v7.3M136 143.4l11.7 6.8M136.1 149.6l-.1 7.2M136.1 143.4h-.1M136.1 143.4l11.6 6.7M147.5 144.7l.2 .1M147.5 142.8l.2 .1M147.5 141.9v.9M147.5 143.8v.9"/>
<path d="M147.6 143.6l-.1 .2M147.7 141.6l-.2 .3M147.7 143.5l-.1 .1M153.1 141.6l.1 .3M153.1 140.5l3.4-2-3.4 2.1M153.1 157.5l8.7 5.1M153.1 155.1l9.8 5.7M153.1 158l8.3 4.8M153.1 154.6l9.8 5.7M153.1 159.4l7.1 4.1M153.1 153.2l9.8 5.7M153.1 156l9.8 5.7"/>
<path d="M153.1 156.6l9.5 5.5M153.1 157.5l8.8 5.1M153.1 158.1l8.2 4.8M153.1 158.4l7.9 4.6M153.1 154.2l9.8 5.7M153.1 154.4l9.8 5.7M153.1 159.3l7.2 4.2M153.1 154.5l9.8 5.7M153.1 153.3l9.8 5.7M153.2 142.8l-.1 .1M153.2 144.7l-.1 .1M153.2 141.9v.9"/>
<path d="M153.2 143.8v.9M159.1 140l-6 3.6 .1 .2M159.4 140.2l-6.2 3.6M160.2 140.6l-7 4.1M160.3 140.7l-7.2 4.1M162.9 142.2v19.8M163.8 142.7v19.8M164 142.8v19.7M164 142.9v19.5M164.1 142.9l-.1 19.5M164.5 143.2v19.7M165.3 143.6v19.8"/>
<path d="M165.8 143.9v19.5M166.6 144.4v18.5M167 144.6l.1 17.8M167.1 144.6v17.8M167.1 144.7v17.8M167.4 144.8v17.7M168.2 145.3v16.7M168.3 145.3l-.1 16.7M170.1 140.1v.1M170.1 140.1h-.1M170.2 140l-.1 .1M170.2 140l.8 .5"/>
<path d="M171 140.5l.2 .3M172.5 141.6l43.1-24.8zM183.6 151.3v1l.3-.3M183.6 153.1v1M183.7 153l-.1 .1M183.8 152.9l.1 .3M183.8 152.9l-.1 .1M183.8 147.9l-.2 .1M183.8 150.9l-.2 .4M183.8 147.9l.8 .5M183.9 153.2l.1 .1M183.9 152l.6 .4"/>
<path d="M183.9 153.1l.2 .1M183.9 151.7l.6 .3M184 151.6l-.1 .4M184 153.3h.1M184 151.6h.1M184 151.6l.5 .4M184.1 153.2l-.1 .1M184.3 151.2l.5 .1M184.3 153.4l.1 .1M184.3 151.1v.1M184.3 153.4h.1M184.3 151.1l.5 .2"/>
<path d="M184.4 152.7l-.3 .5M184.4 153.2l.2 .2M184.4 153.2l.3 .1M184.5 152.4l-.1 .3M184.5 152v.4M184.6 152.9l.7 .4M184.6 148.4l.1 .2M184.6 150.5v.3M184.6 150.8l-.3 .3M184.6 152.8l-.3 .6M184.6 153.4v.3l-.9 .5-.1-.1M184.6 152.8l.7 .4"/>
<path d="M184.6 150.5l-.8 .4M184.6 153.4l-.2 .1M184.6 150.8l.6 .4M184.6 152.7l.7 .4M184.7 148.6h.1M184.7 150.5l.7 .4M184.8 152.6l.5-.3 .4 .3M184.8 152.6l-.2 .2M184.8 152.6l.6 .3M184.9 151.7a.22 .22 0 0 1 .3 .1 .22 .22 0 0 1-.2 .3 .22 .22 0 0 1-.2-.2zM185 152.5l.6 .3M185.2 151.2l-.4 .1"/>
<path d="M185.3 150.2v.1M185.3 153.1v.1M185.3 152.3l.4 .3M185.3 148.9h.1M185.3 148.9l.9 .4M185.4 150.9l-.2 .3M185.4 150l-.1 .2M185.4 152.9l-.1 .2M185.5 151.3l.1 .6 .3 .2M185.5 150.3l.2 .1M185.5 151.3l.6 .4M185.5 151.6l.6 .3"/>
<path d="M185.6 151.9l.4 .2M185.6 150.2l.1 .1M185.6 151.1l.6 .4M185.6 150.2l-.3 .1M185.6 151l-.1 .3M185.6 151l.8 .4M185.6 152.8l-.2 .1M185.6 151.1l.7 .3M185.7 150.4l-.3 .5M185.7 150.3v.1M185.7 152.6l-.1 .2M185.7 150.3h.1"/>
<path d="M185.7 152.6h.1M185.8 150.7l.4 .1M185.9 150.6l.2 .2M185.9 150.5h.1M185.9 150.5l-.3 .5M185.9 152.1h.1M186 150.5h.1M186 152.1h.1M186.1 150.8l-.4 .2M186.1 151.9l-.1 .2M186.1 150.5v.3M186.1 151.7v.2"/>
<path d="M186.2 149.3l.2 .4M186.2 149.5l.2 .1v1M186.2 149.5l-.8 .5M186.2 151.3h-.1M186.2 151.5l-.1 .2M186.2 151.3h.1M186.3 151.3l.1 .2M186.3 151.4v1.3l-1 .5M186.3 151.4l-.1 .1M186.4 150.6l-.3 .2M186.4 150.6h.1M186.4 149.7v.9"/>
<path d="M186.4 151.5v.9M195.1 147.6v32.9M195.1 147.5v33.1M195.9 147v34M196.1 146.9v34.9M196.2 146.9v34.8M196.3 146.9v34.8M196.7 146.6v34.9M197.5 146.1v35.9M197.9 145.9v49.4M198.8 145.4v49.5M199.2 145.2v49.2"/>
<path d="M199.2 145.1v49.3M199.3 145.1v49.3M199.5 145v49.4M200.3 144.5v49.5M200.4 144.4l-.1 49.6M237.1 156h174.9v84.9h-174.9zM83.3 173.9l.9 .6 .4-.1M84.6 174.1h.3M84.9 174.9l1.2 .6M86 173.5l61.7 35.6M86 175.3l61.6 35.7M86 172.5l61.5 35.6"/>
<path d="M86 173.5l61.5 35.5M86 172.5v1M86 174.4v.9M86 174.4l61.5 35.5M86 175.3l61.5 35.5M86.1 174.2l-.1 .2M86.1 174.2l61.5 35.5M86.2 172.2l-.2 .3M86.2 174.1l61.5 35.4M86.2 173.6v.5M86.2 175.5v10.1M86.2 174.1l-.1 .1"/>
<path d="M86.2 172.2l29.3 16.9M86.2 174.1l61.5 35.5M86.8 174l-.2 .3M87 171.7h.1M87 171.7l-.8 .5M87 176v9.1M87 171.7l28.5 16.4M87.1 176l-.1 9.1M87.1 171.7l28.4 16.4M87.5 176.2v8.4M87.5 176.3v8.3M87.6 176.3v8.3"/>
<path d="M87.7 171.5l27.8 16.1M87.7 171.4v.1M87.7 171.4l27.8 16.1M87.8 171.2l-.1 .2M87.8 171.7v.4l.3-.3M87.8 176.5v8.1M87.8 171.2l27.7 16M88.6 170.8l26.9 15.4M88.6 170.8l-.8 .4M88.6 176.9v7.3M88.6 170.8l26.9 15.5M88.7 170.6l.1 .2"/>
<path d="M88.7 176.9l-.1 7.3M147.7 175.1l-25.7 14.8M147.7 172.6l-26.8 15.5M147.7 175.5l-25.3 14.7 25.3-14.6M147.7 172.1l-26.8 15.5M147.7 176.9l-24.1 13.9M147.7 170.7l-26.8 15.5M147.7 174.1l-26.6 15.3M147.7 173.6l-26.8 15.5M147.7 175l-25.8 14.9M147.7 172.7l-26.8 15.4M147.7 175.9l-25 14.5"/>
<path d="M147.7 175.7l-25.2 14.5M147.7 172l-26.8 15.5M147.7 171.8l-26.8 15.4M147.7 176.8l-24.2 14M147.7 170.8l-26.8 15.5M162.9 162l-9.8 5.6M162.9 162l.9 .5M162.9 162l-9.8 5.7M163.5 163l.2 .3M163.8 162.5l.1 .2M163.8 162.5h.2M163.8 162.5l-10.7 6.1"/>
<path d="M163.9 162.8l-10.8 6.2M163.9 162.7v.1M163.9 162.7l-10.8 6.2M163.9 162.8l.4 .2M164 162.4v.1M164.1 162.4l.4 .2M164.1 162h.4M164.5 162.9h.1M164.5 162.9l-11.4 6.6M164.5 162.9l.8 .5M165 165l28.5 16.4M165.1 165l28.4 16.4"/>
<path d="M165.2 165l28.4 16.4M165.2 165.4l-.4-.2 .2 .3M165.3 163.4l.3 .4M165.3 163.4h.5M165.3 163.4l-12.2 7.1M165.4 165.4l-12.3 7M165.4 165.4l-12.3 7.1M165.4 165.4h.1M165.5 165.4l.1 .2M165.5 165.4l-12.4 7.2M165.5 166.6l26.8 15.5M165.6 164.7h-.1"/>
<path d="M165.6 166.5l-12.5 7.3M165.6 164.7l-12.5 7.2M165.6 164.7l28.4 16.4M165.6 163.8v.9M165.6 165.6v.9M165.6 163.8l-12.5 7.2M165.6 165.6l-12.5 7.2M165.6 166.5l-12.5 7.2M165.6 163.8l29.2 16.9M165.6 165.6l27.6 16M165.6 166.5l26.8 15.5M165.8 163.4l29.3 16.9"/>
<path d="M166.6 162.9l28.5 16.4M166.6 162.9l-.8 .5M166.6 162.9h.1M166.6 162.5l28.5 16.4M166.6 162.3l28.5 16.4M166.6 162.4l28.5 16.4M167 162h-.4l.4 .3M167.1 162.4v.1M167.1 162.5h.3M167.4 162.5l27.7 15.9M168.2 162l-.8 .5M168.2 162l26.9 15.5"/>
<path d="M168.2 162l26.9 15.4M83.4 184.2l.8 .4M84.2 184.6h.2M84.5 184.6h-.1M84.6 184.2h.3M85 185.1l.8 .5M85.8 185.6h.4M87 185.1l-.8 .5M87.1 184.2h.4M87.5 184.6h.1M87.6 184.6h.2M88.6 184.2l-.8 .4"/>
<path d="M115.6 189.4l.8 .4M116.4 189.8h.2M116.7 189.8h-.1M116.7 189.8l.4 .2M116.7 189.4h.4M117.1 190.2l.1 .1M117.2 190.3l.8 .4M118 190.7h.4M118.4 190.7l29.3 16.9M119.2 190.3l28.5 16.4M119.2 190.3l-.8 .4M119.2 190.2v.1"/>
<path d="M119.2 189.8l28.5 16.4M119.2 189.6l28.5 16.5M119.2 189.7l28.5 16.4M119.7 189.7v.1M119.7 189.4h-.5l.5 .2M119.7 189.8h.1M119.8 189.8h.2M120 189.8l27.7 16M120.8 189.4l-.8 .4M120.8 189.4l26.9 15.5M120.9 189.3l26.8 15.4M120.9 189.2l.1 .2"/>
<path d="M195.1 180.4l-.2 .2M195.1 186.8v7.2M195.1 180.6l-42 24.1M195.1 180.6l.8 .4M195.1 194l.8 .4M195.1 186.7v7.3M195.1 180.6l-42 24.3M195.9 181l.1 .2M195.9 194.4h.2M195.9 181.4v.5l-.2-.3M195.9 186.2v8.2M195.9 181l-42.8 24.8"/>
<path d="M196 181.3l-42.9 24.9M196 181.2v.1M196 181.2l-42.9 24.9M196 181.3l-42.9 24.8M196.1 186.1v8.3M196.2 194.4h-.1M196.2 186.1v8.3M196.3 186.1l-.1 8.3M196.3 194h.4M196.6 181.5h.1M196.7 194.8v.1M196.7 185.8v9.1"/>
<path d="M196.7 181.5l-43.6 25.2M196.7 181.5l.8 .5M196.7 194.9l.8 .4M197 183.8l.2 .3M197.4 183.9h.2M197.5 182l.2 .3M197.5 195.3h.4M197.5 183.4v.5M197.5 185.3v10M197.5 182l-44.4 25.6M197.6 183.9l-44.5 25.7M197.6 183.9v.1"/>
<path d="M197.6 184l.1 .2M197.6 184l-44.5 25.7M197.7 183.3l-44.6 25.8M197.7 185.1l-44.6 25.9M197.7 182.3v1M197.7 184.2v.9M197.7 182.3l-44.5 25.8M197.7 183.3l-44.5 25.7M197.7 184.2l-44.5 25.7M197.7 185.1l-44.5 25.7M198.8 194.9l-.9 .4M198.8 184.7l-1.2 .6"/>
<path d="M198.8 183.8h.4M198.8 194h.4M199.2 194.4h.1M199.3 194.4h.2M200.3 194l-.8 .4M200.4 183.7l-.9 .6-.3-.1M147.5 210.8l.2 .2M147.5 209l.1 .1M147.5 208.1v.9M147.5 209.9v.9M147.6 209.7l-.1 .2M147.6 209.7h.1"/>
<path d="M147.7 211.1l.9 .6 .3-.1M147.7 207.7l-.2 .4M147.7 209l-.1 .1M148.9 211.2h.4M149.3 212.1l.9 .5 1.2-.5M151.4 211.2h.4M153.1 211.1l-.9 .6-.4-.1M153.1 207.7l.1 .4M153.1 209.7h.1M153.1 209.7l.1 .2M153.2 209l-.1 .1M153.2 210.8l-.1 .2"/>
<path d="M153.2 208.1v.9M153.2 209.9v.9M147.7 221.3l.9 .5M148.6 221.8h.2M148.8 221.7v.1M148.9 221.3h.4M149.3 222.2l.8 .5M150.1 222.7h.5M151.4 222.2l-.8 .5M151.4 221.3h.4M151.9 221.7v.1M151.9 221.8h.3"/>
<path d="M153 221.3l-.8 .5"/>
</g>
<g fill="none" stroke="#191924" stroke-width=".27">
<path d="M27 11.8h385v277.1h-385zM82.5 43.5l13.8 36.2M58.8 61.1l25.4 19.6M81.9 78.3l2.3 2.4-2.9-1.6zM94.7 76.8l.9-.4 .7 3.3zM216.6 112.4l2.5-2.2 .5 .8zM235.5 100.2l-18.9 12.2M56.2 136.7l48.4 21.9M126.7 131.7l-.1 3.4-.9-.2zM126.7 131.7l-12.4 77M101.8 156.7l2.8 1.9-3.2-.9zM412 156h-174.9v84.9h174.9"/>
<path d="M113.7 174.3l2.9-1.6-2.3 2.5zM116.6 172.7l-50.3 40.2M237.1 165.6h174.9M237.1 175.2h174.9M280.8 165.6v75.3M324.6 165.6v75.3M368.3 165.6v75.3M237.1 181.7h174.9M237.1 191.3h174.9M237.1 203.3h174.9M237.1 216.5h174.9M237.1 231.3h174.9"/>
<path d="M237 250.9h141M307.5 240.8v10.1M338 250.9v23M338 258.4h40M378 240.8v33.1M412 240.8h-175v48.1M237 263.8h101M237 273.9h175M291.7 273.9v15M330 273.9v15M338 266.1h40M350 273.9v15"/>
<path d="M365 273.9v15M378 267.9h34M380 273.9v15M392 273.9v15M395.5 280l4.6-1.5v6l-4.6-1.5zM291.7 281.4h58.3"/>
<circle cx="80.8" cy="38.8" r="5"/>
<circle cx="54.9" cy="58.1" r="5"/>
<circle cx="239.7" cy="97.4" r="5"/>
<circle cx="51.6" cy="134.6" r="5"/>
<circle cx="62.3" cy="216" r="5"/>
<circle cx="113.5" cy="213.6" r="5"/>
<circle cx="405.5" cy="281.5" r="1.49"/>
<circle cx="405.5" cy="281.5" r="3"/>
</g>
<path d="M405.5 277.6v8.2" fill="none" stroke="#ff8000" stroke-width=".27" stroke-dasharray="15.2 1.3 1.3 1.3" stroke-dashoffset="13.1" stroke-linecap="butt"/>
<path d="M393.3 281.5h17.7" fill="none" stroke="#ff8000" stroke-width=".27" stroke-dasharray="15.2 1.3 1.3 1.3" stroke-dashoffset="8.3" stroke-linecap="butt"/>
<path d="M2 1.9h417.7" fill="none" stroke="#9a9a9a" stroke-width=".27"/>
<path d="M399.5 272.6h3.4M401.7 268.7l-.6 3.9-.8-2.2" fill="none" stroke="#00f" stroke-width=".27"/>
<path d="M113.7 174.3l2.9-1.6-2.3 2.5zM81.9 78.3l2.3 2.4-2.9-1.6zM126.7 131.7l-.1 3.4-.9-.2zM216.6 112.4l2.5-2.2 .5 .8zM101.8 156.7l2.8 1.9-3.2-.9zM94.7 76.8l.9-.4 .7 3.3z" fill="#191924"/>
<g font-size="4.8" fill="#00f">
<text x="340.8" y="257.8">-</text>
<text x="340.8" y="265.4">-</text>
<text x="340.8" y="273.2">-</text>
<text x="354.2" y="285.4">1:10</text>
<text x="371.4" y="285.4">1</text>
<text x="385.2" y="285.4">0</text>
</g>
<g font-size="4.7" fill="#191924">
<text x="79.5" y="40.5">3</text>
<text x="53.6" y="59.8">1</text>
<text x="238.4" y="99.1">6</text>
<text x="50.4" y="136.3">2</text>
<text x="308.9" y="162">Tabla general</text>
<text x="239.1" y="172.1">N ° DE ELEMENTO</text>
<text x="290.7" y="172.1">CANTIDAD</text>
<text x="330.9" y="172.1">DESCRIPCIÓN</text>
<text x="378.5" y="172.1">LONGITUD</text>
<text x="257.7" y="180.1">1</text>
<text x="301.4" y="180.1">4</text>
<text x="325.6" y="180.1">Perfil Bosch 40 x 40</text>
<text x="385" y="180.1">1375</text>
<text x="257.7" y="188.2">2</text>
<text x="300.1" y="188.2">13</text>
<text x="325.6" y="188.2">Perfil Bosch 40 x 40</text>
<text x="386.3" y="188.2">630</text>
<text x="257.7" y="199">3</text>
<text x="301.4" y="199">4</text>
<text x="325.6" y="199">Perfil Bosch 40 x 40</text>
<text x="386.3" y="199">870</text>
<text x="112.2" y="215.3">5</text>
<text x="257.7" y="211.6">4</text>
<text x="301.4" y="211.6">2</text>
<text x="325.6" y="211.6">Perfil Bosch 40 x 40</text>
<text x="385" y="211.6">1170</text>
<text x="61.1" y="217.7">4</text>
<text x="257.7" y="225.6">5</text>
<text x="301.4" y="225.6">2</text>
<text x="325.6" y="225.6">Perfil Bosch 40 x 40</text>
<text x="386.3" y="225.6">415</text>
<text x="257.7" y="237.8">6</text>
<text x="301.4" y="237.8">2</text>
<text x="325.6" y="237.8">Perfil Bosch 40 x 40</text>
<text x="386.3" y="237.8">470</text>
</g>
<g font-size="4.2" fill="#00f">
<text x="238" y="247">Material:</text>
<text x="293" y="286">Aprobó:</text>
</g>
<text font-size="3.9" fill="#00f" x="292.8" y="279">Dibujó: E. Storani</text>
<g font-size="3.5" fill="#00f">
<text x="238" y="257.9">Denominación: INY 003-002-002 Estructura base para cobot</text>
<text x="238" y="269.5">Aplicación: INY 003-002 Estructura de automatizacion</text>
<text x="331.2" y="279.1">2/4/2026</text>
<text x="331.2" y="286.3">2/4/2026</text>
</g>
<g font-size="3.2" fill="#00f">
<text x="350.5" y="277.5">Escala(s):</text>
<text x="368.9" y="277.5">Hoja:</text>
</g>
<text font-size="3.2" fill="#191924" x="380.2" y="277.6">Rev.:</text>
<g font-size="2.7" fill="#00f">
<text x="379.6" y="243.6">Tolerancias no indicadas:</text>
<text x="379.6" y="247.4">0-6: ±0.05</text>
<text x="379.6" y="251.2">6-30: ±0.10</text>
<text x="338.3" y="253.6">Cod. de material: (G:</text>
<text x="367.7" y="253.6">)</text>
<text x="379.6" y="255">30-100:±0.15</text>
<text x="338.3" y="261.2">Cod. de semiela.: (G:</text>
<text x="368.1" y="261.2">)</text>
<text x="379.6" y="258.8">100-200: ±0.20</text>
<text x="379.6" y="262.6">mas de 200: ±0.30</text>
<text x="338.3" y="269">Cod. de prod.ter.: (G:</text>
<text x="368.1" y="269">)</text>
<text x="379.6" y="266.4">Angular: ±1°</text>
<text x="379.6" y="271.8">Rugosidad gral:</text>
<text x="392.2" y="288">Medidas en mm</text>
</g>
</svg>
